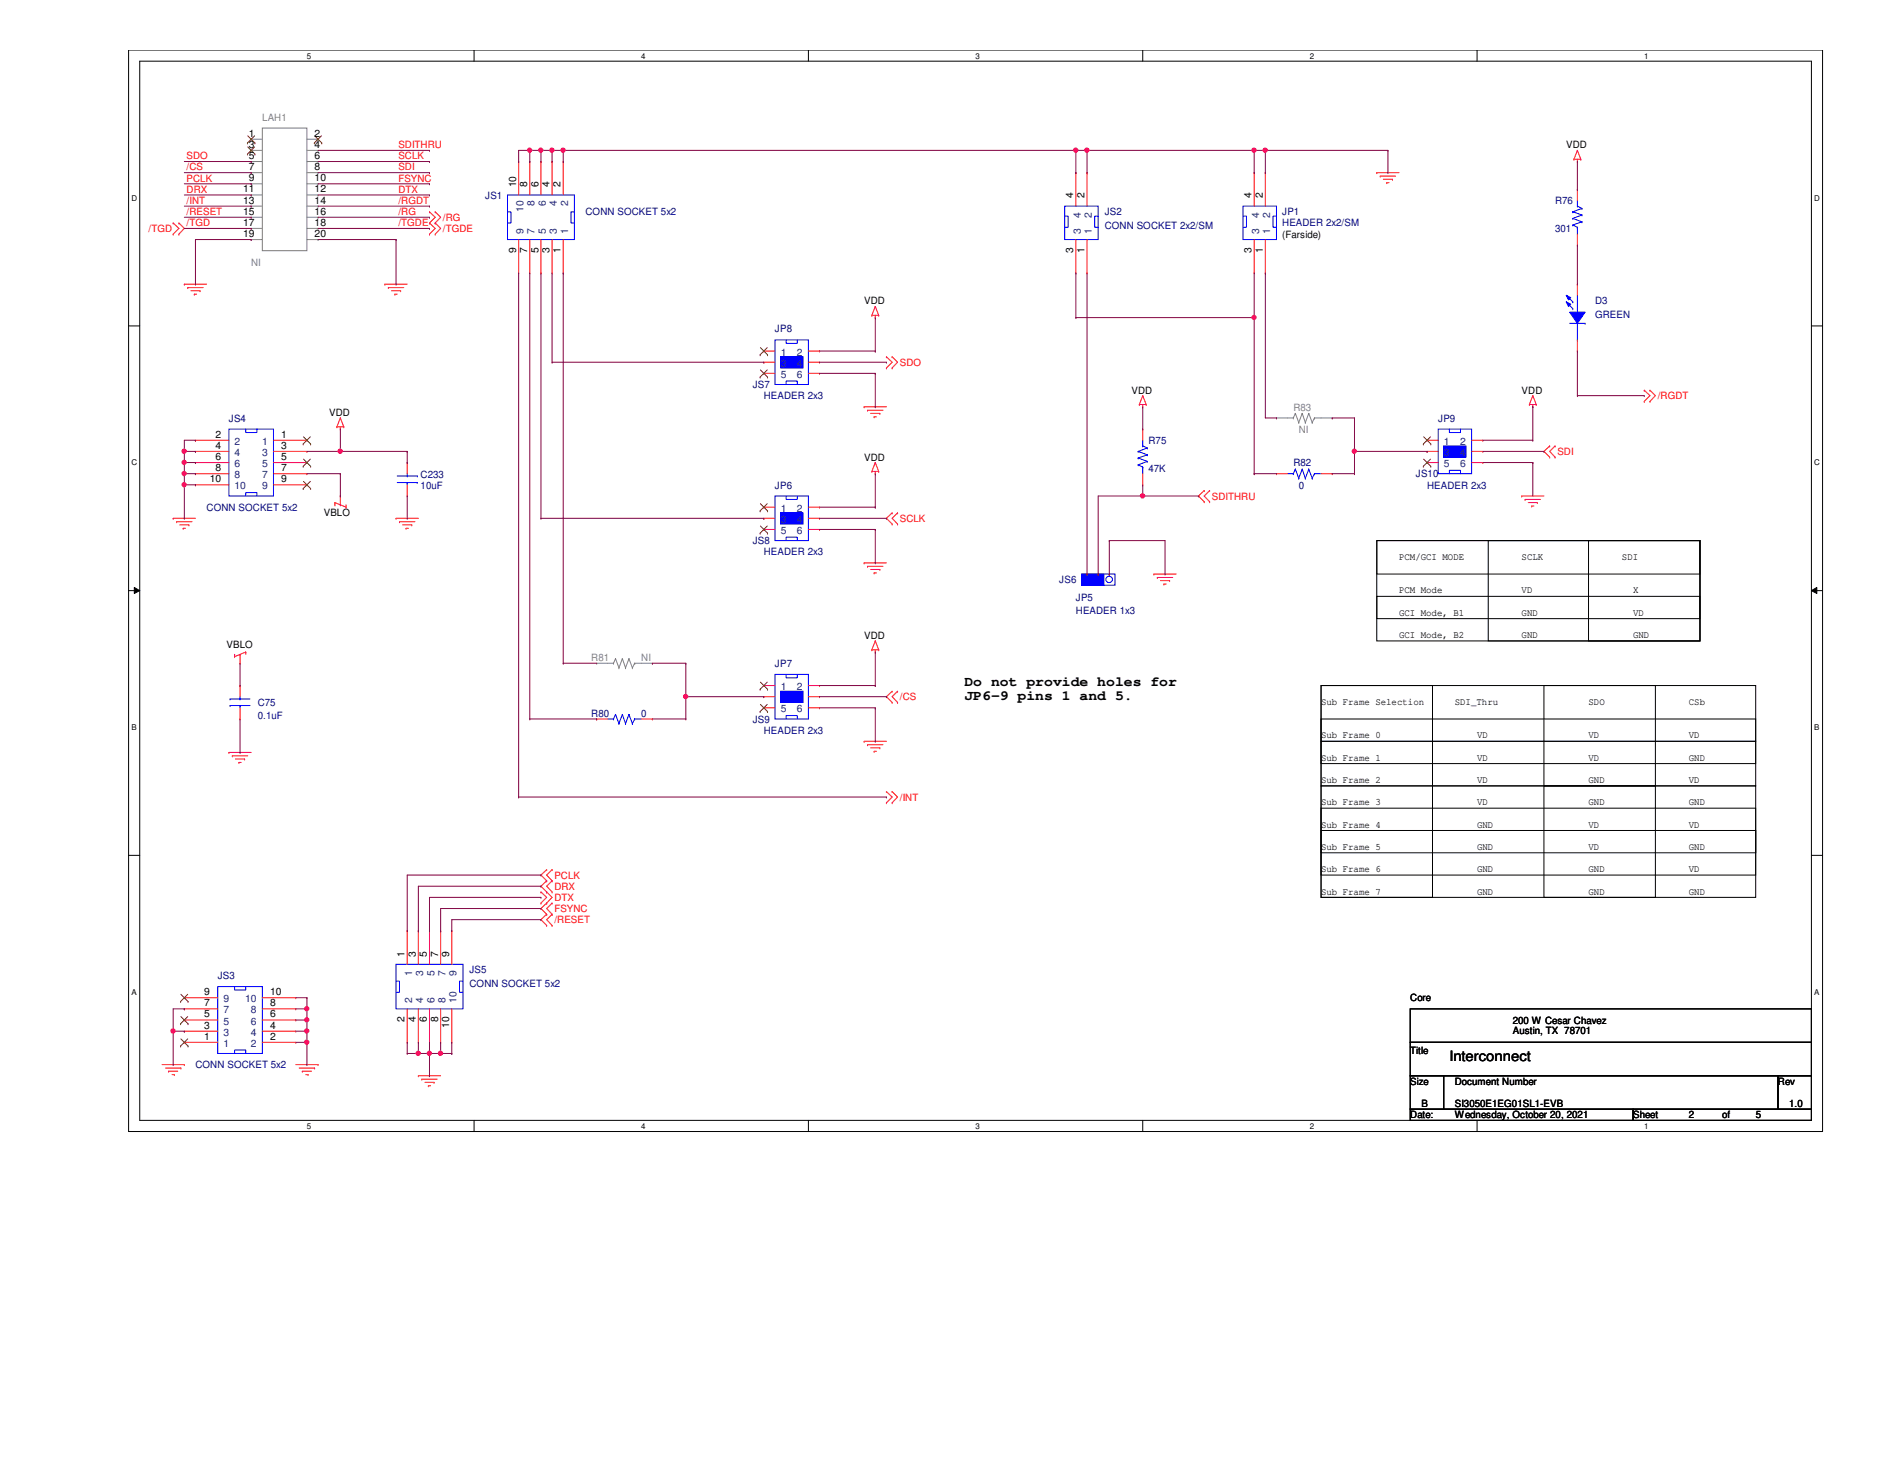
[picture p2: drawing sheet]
<svg xmlns="http://www.w3.org/2000/svg" width="279mm" height="216mm" viewBox="0 0 279 216" stroke-linecap="round" stroke-linejoin="round" font-family="sans-serif">
<path d="M19.1 7.4h250.9v160.2h-250.9zM20.7 9.1h247.7v156.8h-247.7z" fill="none" stroke="#000" stroke-width=".15"/>
<g fill="#fff">
<path d="M45.5 7.6h.6v1.3h-.6z"/>
<path d="M45.5 166.1h.6v1.3h-.6z"/>
</g>
<path d="M70.2 7.4v1.7M70.2 165.9v1.7" fill="none" stroke="#000" stroke-width=".15"/>
<g fill="#fff">
<path d="M95 7.6h.6v1.3h-.6z"/>
<path d="M95 166.1h.6v1.3h-.6z"/>
</g>
<path d="M119.8 7.4v1.7M119.8 165.9v1.7" fill="none" stroke="#000" stroke-width=".15"/>
<g fill="#fff">
<path d="M144.5 7.6h.6v1.3h-.6z"/>
<path d="M144.5 166.1h.6v1.3h-.6z"/>
</g>
<path d="M169.3 7.4v1.7M169.3 165.9v1.7" fill="none" stroke="#000" stroke-width=".15"/>
<g fill="#fff">
<path d="M194.1 7.6h.5v1.3h-.5z"/>
<path d="M194.1 166.1h.5v1.3h-.5z"/>
</g>
<path d="M218.8 7.4v1.7M218.8 165.9v1.7" fill="none" stroke="#000" stroke-width=".15"/>
<g fill="#fff">
<path d="M243.6 7.6h.6v1.3h-.6z"/>
<path d="M243.6 166.1h.6v1.3h-.6z"/>
<path d="M19.5 28.7h.8v1.3h-.8z"/>
<path d="M268.8 28.7h.8v1.3h-.8z"/>
<path d="M19.5 67.9h.8v1.3h-.8z"/>
<path d="M268.8 67.9h.8v1.3h-.8z"/>
</g>
<path d="M19.1 48.3h1.6M268.4 48.3h1.6" fill="none" stroke="#000" stroke-width=".15"/>
<g fill="#fff">
<path d="M19.5 107.1h.7v1.3h-.7z"/>
<path d="M268.8 107.1h.7v1.3h-.7z"/>
</g>
<path d="M19.1 87.5h1.6M19.9 87l.8 .5-.8 .4zM268.4 87.5l.8-.5v.9zM268.4 87.5h1.6" fill="none" stroke="#000" stroke-width=".15"/>
<path d="M19.9 87l.8 .5-.8 .4zM268.4 87.5l.8-.5v.9z" fill="#000"/>
<g fill="#fff">
<path d="M19.5 146.3h.7v1.3h-.7z"/>
<path d="M268.8 146.3h.7v1.3h-.7z"/>
</g>
<g fill="none" stroke="#000" stroke-width=".15">
<path d="M204 80.1h47.8v4.9h-47.8zM204 88.3h47.8v3.3h-47.8zM204 80.1h47.8v14.8h-47.8zM220.5 80.1h31.3v14.8h-31.3zM235.3 80.1h16.5v14.8h-16.5zM195.7 109.8h64.4v3.3h-64.4zM195.7 119.7h64.4v13.2h-64.4zM195.7 101.5h16.5v31.4h-16.5zM195.7 101.5h64.4v14.9h-64.4zM195.7 116.4h64.4v13.2h-64.4zM195.7 106.5h64.4v3.3h-64.4zM228.7 116.4h16.5v16.5h-16.5z"/>
<path d="M228.7 101.5h16.5v14.9h-16.5zM19.1 126.7h1.6M195.7 123h64.4v3.3h-64.4zM268.4 126.7h1.6M208.9 149.4h59.5v4.9h-59.5zM208.9 154.3h59.5v5h-59.5zM208.9 159.3h5v5h-5zM213.9 159.3h49.5v5h-49.5zM263.4 159.3h5v5h-5zM208.9 164.3h33v1.6h-33zM241.9 164.3h26.5v1.6h-26.5z"/>
</g>
<g fill="none" stroke="#f00" stroke-width=".15">
<path d="M25.7 33h.1M25.7 34.7h.1M25.7 33l.8 .8-.8 .9M26.5 34.7h.1M26.5 33h.1M26.5 33l.8 .8-.8 .9M63.6 34.7h.1M63.6 33h.1M63.6 31.4h.1M63.6 33l.9 .8-.9 .9M63.6 31.4l.9 .8-.9 .8M64.5 34.7h.1"/>
<path d="M64.5 33h.1M64.5 31.4h.1M64.5 33l.8 .8-.8 .9M64.5 31.4l.8 .8-.8 .8M204 25.6h.1M204 25.6h3.3M204.5 26.1h.1M204.5 26.1h2.3M204.9 26.5h1.4M205.4 27.1h.1M205.4 27.1h.4M206.3 26.5h.1"/>
<path d="M233.2 23.6h.1M233.2 23.6h1M233.7 23.9h.1M233.7 22.3h.1M233.7 23.6v.3M233.7 22.3l-.5 1.3M233.7 22.3l.5 1.3M234.2 23.6h.1M27.3 42.1h.1M27.3 42.1h3.3M27.8 42.6h.1M27.8 42.6h2.3"/>
<path d="M28.3 43.1h1.3M28.8 43.6h.1M28.8 43.6h.3M29.6 43.1h.1M57 42.1h.1M57 42.1h3.3M57.5 42.6h.1M57.5 42.6h2.3M58 43.1h1.4M58.5 43.6h.1M58.5 43.6h.3M59.4 43.1h.1"/>
<path d="M129.2 46.7h.1M129.2 46.7h1M129.7 47h.1M129.7 45.4h.1M129.7 46.7v.3M129.7 45.4l-.5 1.3M129.7 45.4l.5 1.3M130.2 46.7h.1M131.3 52.8h.1M131.3 54.5h.1M131.3 52.8l.9 .8-.9 .9M132.2 52.8h.1"/>
<path d="M132.2 54.5h.1M132.2 52.8l.8 .8-.8 .9M168.8 59.9h.1M168.8 59.9h1M169.3 58.6h.1M169.3 59.9v.3M169.3 58.6l-.5 1.3M169.3 58.6l.5 1.3M169.8 59.9h.1M226.6 59.9h.1M226.6 59.9h1M227.1 58.6h.1"/>
<path d="M227.1 59.9v.3M227.1 58.6l-.5 1.3M227.1 58.6l.5 1.3M227.6 59.9h.1M243.6 59.4h.1M243.6 57.8h.1M243.6 57.8l.8 .8-.8 .8M244.4 59.4h.1M244.4 57.8h.1M244.4 57.8l.8 .8-.8 .8M25.7 76.7h.1M25.7 76.7h3.3"/>
<path d="M26.2 77.3h.1M26.2 77.3h2.2M26.6 77.7h1.4M27.1 78.2h.1M27.1 78.2h.4M28 77.7h.1M49.6 74.4h.1M49.6 74.8h.1M49.6 74.4l.8 .4M49.6 74.4v.4M49.9 63.2h.1M49.9 63.2h1"/>
<path d="M50.4 63.5h.1M50.4 61.9h.1M50.4 74.8h.1M50.4 73.4h.1M50.4 63.2v.3M50.4 73.4v1.4M50.4 61.9l-.5 1.3M50.4 61.9l.5 1.3M50.4 74.8l.9 .3M50.9 63.2h.1M51.3 75.1h.1M51.3 74.8v.3"/>
<path d="M58.7 76.7h.1M58.7 76.7h3.3M59.2 77.3h.1M59.2 77.3h2.3M59.6 77.7h1.4M60.2 78.2h.1M60.2 78.2h.3M61 77.7h.1M128 60.2h.1M128 60.2h3.3M128.5 60.7h.1M128.5 60.7h2.3"/>
<path d="M129 61.2h1.3M129.2 69.8h.1M129.2 69.8h1M129.5 61.7h.1M129.5 61.7h.3M129.7 70.1h.1M129.7 68.5h.1M129.7 69.8v.3M129.7 68.5l-.5 1.3M129.7 68.5l.5 1.3M130.2 69.8h.1M130.3 61.2h.1"/>
<path d="M132.2 77.6h.1M132.2 75.9h.1M132.2 75.9l-.9 .8 .9 .9M133 75.9h.1M133 77.6h.1M133 75.9l-.8 .8 .8 .9M169.3 60.2h.1M178.4 74.3h.1M178.4 72.6h.1M178.4 72.6l-.9 .8 .9 .9M179.2 72.6h.1M179.2 74.3h.1"/>
<path d="M179.2 72.6l-.8 .8 .8 .9M225.4 73.4h.1M225.4 73.4h3.3M225.9 74h.1M225.9 74h2.3M226.4 74.4h1.4M226.9 74.9h.1M226.9 74.9h.3M227.1 60.2h.1M227.8 74.4h.1M229.6 67.7h.1M229.6 66h.1"/>
<path d="M229.6 66l-.9 .8 .9 .9M230.4 66h.1M230.4 67.7h.1M230.4 66l-.8 .8 .8 .9M34.8 97.2h.1M34.8 96.9h.1M34.8 96.9v.3M35.6 96.9h.1M35.6 98.2h.1M35.6 96.9l-.8 .3M35.6 96.9v1.3M36.4 96.6h.1"/>
<path d="M36.4 96.6v.3M36.4 96.6l-.8 .3M128 83.4h.1M128 83.4h3.3M128.5 83.9h.1M128.5 83.9h2.3M129 84.3h1.3M129.2 96.2h.1M129.2 96.2h1M129.5 84.8h.1M129.5 84.8h.3M129.7 96.6h.1"/>
<path d="M129.7 94.9h.1M129.7 96.2v.4M129.7 94.9l-.5 1.3M129.7 94.9l.5 1.3M130.2 96.2h.1M130.3 84.3h.1M170.9 85h.1M170.9 85h3.3M171.5 85.5h.1M171.5 85.5h2.2M171.9 86h1.4M172.4 86.5h.1"/>
<path d="M172.4 86.5h.4M173.3 86h.1M33.9 111.4h.1M33.9 111.4h3.3M34.4 111.9h.1M34.4 111.9h2.3M34.9 112.4h1.3M35.4 112.9h.1M35.4 112.9h.3M36.2 112.4h.1M128 109.8h.1M128 109.8h3.3"/>
<path d="M128.5 110.3h.1M128.5 110.3h2.3M129 110.7h1.3M129.5 111.3h.1M129.5 111.3h.3M130.3 110.7h.1M131.3 117.2h.1M131.3 118.9h.1M131.3 117.2l.9 .8-.9 .9M132.2 102.4h.1M132.2 104h.1M132.2 117.2h.1"/>
<path d="M132.2 118.9h.1M132.2 102.4l-.9 .8 .9 .8M132.2 117.2l.8 .8-.8 .9M133 104h.1M133 102.4h.1M133 102.4l-.8 .8 .8 .8M80.1 132.1h.1M80.1 133.7h.1M80.1 132.1l.9 .8-.9 .8M81 130.4h.1M81 132.1h.1M81 128.8h.1"/>
<path d="M81 133.7h.1M81 135.4h.1M81 137h.1M81 130.4l-.9 .8 1.7 1.7-.8 .8M81 128.8l-.9 .8 .9 .8M81 133.7l-.9 .8 .9 .9M81 135.4l-.9 .8 .9 .8M81.8 132.1h.1M81.8 130.4h.1M81.8 128.8h.1M81.8 135.4h.1M81.8 133.7h.1"/>
<path d="M81.8 137h.1M81.8 130.4l-.8 .8 .8 .9M81.8 128.8l-.8 .8 .8 .8M81.8 133.7l-.8 .8 .8 .9M81.8 135.4l-.8 .8 .8 .8M24 157.6h3.3M24.5 158.2h2.3M25 158.6h.1M25 158.6h1.3M25.5 159.1h.3M25.8 159.1h.1M26.8 158.2h.1"/>
<path d="M27.3 157.6h.1M43.8 157.6h3.3M44.3 158.2h2.3M44.8 158.6h.1M44.8 158.6h1.3M45.3 159.1h.3M45.6 159.1h.1M46.6 158.2h.1M47.1 157.6h.1M62 159.3h.1M62 159.3h3.3M62.5 159.8h.1"/>
<path d="M62.5 159.8h2.3M62.9 160.3h1.4M63.5 160.8h.1M63.5 160.8h.3M64.3 160.3h.1"/>
</g>
<path d="M232.5 47.9h2.3M233.7 47h.1M233.7 50.3h.1M233.7 43.7v3.3M233.7 47.9v2.4M234.8 47.9h.1" fill="none" stroke="#00f" stroke-width=".15"/>
<path d="M232.5 46.2h2.3l-1.1 1.7z" fill-rule="evenodd" fill="#00f"/>
<path d="M232 44.7l1 1M232 43.7l1 1M232.5 46.2h2.3l-1.1 1.7zM233 45.7h.1M233 44.7h.1" fill="none" stroke="#00f" stroke-width=".15"/>
<path d="M232 44.7l.7 .3-.3 .4z" fill-rule="evenodd" fill="#00f"/>
<path d="M232 44.7l.7 .3-.3 .4z" fill="none" stroke="#00f" stroke-width=".15"/>
<path d="M232 43.7l.7 .4-.3 .3z" fill-rule="evenodd" fill="#00f"/>
<g fill="none" stroke="#00f" stroke-width=".15">
<path d="M157.7 30.5h5v5h-5zM157.7 32h.5v1.7h-.5M162.7 32h-.5v1.7h.5M232 43.7l.7 .4-.3 .3zM34.1 103.5h.1M34.1 104.5h.1M34.1 103.5h2.9M34.1 104.5h2.9M35.6 104.5h.1M35.6 103.5h.1M35.6 103.2v.3M35.6 104.5v.3"/>
<path d="M90 106.5h.9M90.9 106.5h.1M91.2 105.8h.1M91.2 105.8l-.3 .7M91.2 105.8l.5 1.3M91.7 107.1h.1M92.2 105.8h.1M92.2 105.8l-.5 1.3M92.2 105.8l.5 1.3M92.7 107.1h.1M93.2 105.8h.1M93.2 105.8l-.5 1.3"/>
<path d="M93.2 105.8l.5 1.3M93.7 107.1h.1M94 106.5h.1M94 106.5l-.3 .6M94 106.5h1"/>
</g>
<g fill="none" stroke="#f00" stroke-width=".15">
<path d="M159.4 25.6h.1M159.4 25.6v4.9M159.4 35.5v4.9M161 25.6h.1M161 25.6v4.9M161 35.5v4.9M159.4 40.4h.1M161 40.4h.1M233.7 42.1h.1M233.7 52h.1M233.7 42.1v1.6M233.7 50.3v1.7"/>
<path d="M35.6 106.5h.1M35.6 101.5h.1M35.6 101.5v1.7M35.6 104.8v1.7M88.4 106.5h.1M88.4 106.5h1.6M95 106.5h1.6M96.6 106.5h.1"/>
</g>
<path d="M160.2 85h3.3v1.7h-3.3z" fill-rule="evenodd" fill="#00f"/>
<path d="M160.2 85h3.3v1.7h-3.3z" fill="none" stroke="#00f" stroke-width=".15"/>
<path d="M115.7 52.8h3.3v1.7h-3.3z" fill-rule="evenodd" fill="#00f"/>
<g fill="none" stroke="#00f" stroke-width=".15">
<path d="M75.2 28.9h9.9v6.6h-9.9zM75.2 31.4h.5v1.6h-.5M85.1 31.4h-.5v1.6h.5M184.2 30.5h4.9v5h-4.9zM184.2 32h.5v1.7h-.5M189.1 32h-.5v1.7h.5M233 31.4h.1M233 32.3h.1M233 33.3h.1M233 31.4l1.4 .4M233 32.3l1.4 .6M233 33.3l.7 .4"/>
<path d="M233.7 33.7h.1M233.7 30.5h.1M233.7 30.5l.7 .4M233.7 29.7v.8M233.7 33.7v1M234.4 30.9h.1M234.4 31.8h.1M234.4 32.9h.1M234.4 30.9l-1.4 .5M234.4 31.8l-1.4 .5M234.4 32.9l-1.4 .4M115.7 52.8h3.3v1.7h-3.3z"/>
<path d="M190.8 70.1h.8M191.6 70.1h.1M191.9 69.5h.1M191.9 69.5l-.3 .6M191.9 69.5l.5 1.3M192.4 70.8h.1M192.9 69.5h.1M192.9 69.5l-.5 1.3M192.9 69.5l.5 1.3M193.4 70.8h.1M193.9 69.5h.1M193.9 69.5l-.5 1.3"/>
<path d="M193.9 69.5l.5 1.3M194.4 70.8h.1M194.7 70.1h.1M194.7 70.1l-.3 .7M194.7 70.1h1M114.8 99.9h5v6.6h-5zM116.5 99.9v.5h1.6v-.5M116.5 106.5v-.5h1.6v.5"/>
</g>
<g fill="none" stroke="#f00" stroke-width=".15">
<path d="M76.8 23.9h.1M76.8 23.9v5M76.8 35.5v4.9M78.5 23.9h.1M78.5 23.9v5M78.5 35.5v4.9M80.1 23.9h.1M80.1 23.9v5M80.1 35.5v4.9M81.8 23.9h.1M81.8 23.9v5M81.8 35.5v4.9"/>
<path d="M83.4 23.9h.1M83.4 23.9v5M83.4 35.5v4.9M185.8 25.6h.1M185.8 25.6v4.9M185.8 35.5v4.9M187.5 25.6h.1M187.5 25.6v4.9M187.5 35.5v4.9M233.7 36.3h.1M233.7 28.1h.1M233.7 28.1v1.6"/>
<path d="M233.7 34.7v1.6M76.8 40.4h.1M78.5 40.4h.1M80.1 40.4h.1M81.8 40.4h.1M83.4 40.4h.1M185.8 40.4h.1M187.5 40.4h.1M189.1 70.1h.1M189.1 70.1h1.7M195.7 70.1h1.7M197.4 70.1h.1"/>
<path d="M113.2 101.5h.1M113.2 103.2h.1M113.2 104.8h.1M113.2 101.5h1.6M113.2 103.2h1.6M113.2 104.8h1.6M119.8 101.5h1.6M119.8 103.2h1.6M119.8 104.8h1.6M121.4 101.5h.1M121.4 103.2h.1M121.4 104.8h.1"/>
</g>
<path d="M112.6 102.1h.1M112.6 105.4h.1M112.6 101l1.1 1.1M112.6 104.3l1.1 1.1M113.7 101l-1.1 1.1M113.7 104.3l-1.1 1.1M113.7 102.1h.1M113.7 105.4h.1" fill="none" stroke="#804000" stroke-width=".15"/>
<path d="M115.7 75.9h3.3v1.7h-3.3z" fill-rule="evenodd" fill="#00f"/>
<path d="M114.8 50.3h5v6.6h-5zM116.5 56.9v-.5h1.6v.5M116.5 50.3v.5h1.6v-.5M33.9 63.5h6.6v9.9h-6.6zM36.4 63.5v.5h1.7v-.5M36.4 73.4v-.5h1.7v.5M115.7 75.9h3.3v1.7h-3.3z" fill="none" stroke="#00f" stroke-width=".15"/>
<g fill="none" stroke="#f00" stroke-width=".15">
<path d="M113.2 52h.1M113.2 53.6h.1M113.2 55.3h.1M113.2 52h1.6M113.2 53.6h1.6M113.2 55.3h1.6M119.8 52h1.6M119.8 53.6h1.6M119.8 55.3h1.6M121.4 52h.1M121.4 53.6h.1M121.4 55.3h.1"/>
<path d="M29 65.2h.1M29 66.8h.1M29 68.5h.1M29 70.1h.1M29 71.8h.1M29 65.2h4.9M29 66.8h4.9M29 68.5h4.9M29 70.1h4.9M29 71.8h4.9M40.5 65.2h5M40.5 66.8h5"/>
<path d="M40.5 68.5h5M40.5 70.1h5M40.5 71.8h5M45.5 65.2h.1M45.5 66.8h.1M45.5 68.5h.1M45.5 70.1h.1M45.5 71.8h.1"/>
</g>
<g fill="none" stroke="#804000" stroke-width=".15">
<path d="M112.6 52.5h.1M112.6 55.8h.1M112.6 51.5l1.1 1M112.6 54.8l1.1 1M113.7 51.5l-1.1 1M113.7 54.8l-1.1 1M113.7 52.5h.1M113.7 55.8h.1M44.9 65.7h.1M44.9 69h.1M44.9 72.3h.1M45 64.7l1 1"/>
<path d="M45 68l1 1M45 71.3l1 1M46 64.7l-1.1 1M46 68l-1.1 1M46 71.3l-1.1 1M46 65.7h.1M46 69h.1M46 72.3h.1"/>
</g>
<path d="M115.7 102.4h3.3v1.6h-3.3z" fill-rule="evenodd" fill="#00f"/>
<g fill="none" stroke="#00f" stroke-width=".15">
<path d="M168.6 66.8h.1M168.6 67.8h.1M168.6 68.8h.1M168.6 66.8l1.4 .6M168.6 67.8l1.4 .5M168.6 68.8l.7 .4M169.3 69.2h.1M169.3 66h.1M169.3 66l.7 .3M169.3 65.2v.8M169.3 69.2v.9M170 66.3h.1"/>
<path d="M170 67.4h.1M170 68.3h.1M170 66.3l-1.4 .5M170 67.4l-1.4 .4M170 68.3l-1.4 .5M115.7 102.4h3.3v1.6h-3.3zM58.7 142.8h9.9v6.6h-9.9zM58.7 145.3h.5v1.6h-.5M68.6 145.3h-.5v1.6h.5"/>
</g>
<g fill="none" stroke="#808080" stroke-width=".15">
<path d="M189.1 61.9h.1M189.1 61.9h2.5M191.6 61.9h.1M191.9 61.2h.1M191.9 61.2l-.3 .7M191.9 61.2l.5 1.4M192.4 62.6h.1M192.9 61.2h.1M192.9 61.2l-.5 1.4M192.9 61.2l.5 1.4M193.4 62.6h.1M193.9 61.2h.1"/>
<path d="M193.9 61.2l-.5 1.4M193.9 61.2l.5 1.4M194.4 62.6h.1M194.7 61.9h.1M194.7 61.9l-.3 .7M194.7 61.9h2.7M197.4 61.9h.1"/>
</g>
<g fill="none" stroke="#f00" stroke-width=".15">
<path d="M169.3 71.8h.1M169.3 63.5h.1M169.3 63.5v1.7M169.3 70.1v1.7M60.3 137.8h.1M60.3 137.8v5M62 137.8h.1M62 137.8v5M63.6 137.8h.1M63.6 137.8v5M65.3 137.8h.1M65.3 137.8v5"/>
<path d="M66.9 137.8h.1M66.9 137.8v5M60.3 154.3h.1M60.3 149.4v4.9M62 154.3h.1M62 149.4v4.9M63.6 154.3h.1M63.6 149.4v4.9M65.3 154.3h.1M65.3 149.4v4.9M66.9 154.3h.1M66.9 149.4v4.9"/>
</g>
<path d="M213.9 66h3.3v1.7h-3.3z" fill-rule="evenodd" fill="#00f"/>
<g fill="none" stroke="#00f" stroke-width=".15">
<path d="M58.8 71.5h3M58.8 70.5h3M60.3 70.5h.1M60.3 71.5h.1M60.3 70.1v.4M60.3 71.5v.3M61.8 71.5h.1M61.8 70.5h.1M114.8 73.4h5v6.7h-5zM116.5 73.4v.6h1.6v-.6M213.1 63.5h4.9v6.6h-4.9zM213.9 66h3.3v1.7h-3.3z"/>
<path d="M214.7 70.1v-.5h1.7v.5M214.7 63.5v.5h1.7v-.5M116.5 80.1v-.6h1.6v.6M160.2 85h5v1.7h-5zM160.5 85.3h1v1h-1zM161 85h.1M161 85v.3M162.7 85h.1M162.7 85v.3M164.3 85h.1M164.3 85v.3M32.3 146.1h6.6v9.9h-6.6z"/>
<path d="M34.8 156v-.5h1.6v.5M34.8 146.1v.5h1.6v-.5"/>
<circle cx="162.7" cy="85.8" r=".48"/>
<circle cx="164.3" cy="85.8" r=".48"/>
</g>
<g fill="none" stroke="#f00" stroke-width=".15">
<path d="M60.3 68.5h.1M60.3 73.4h.1M60.3 68.5v1.6M60.3 71.8v1.6M113.2 75.1h.1M113.2 76.7h.1M113.2 78.4h.1M113.2 75.1h1.6M113.2 76.7h1.6M113.2 78.4h1.6M119.8 75.1h1.6M119.8 76.7h1.6"/>
<path d="M119.8 78.4h1.6M121.4 75.1h.1M121.4 76.7h.1M121.4 78.4h.1M211.4 65.2h.1M211.4 66.8h.1M211.4 68.5h.1M211.4 65.2h1.7M211.4 66.8h1.7M211.4 68.5h1.7M218 65.2h1.7M218 66.8h1.7"/>
<path d="M218 68.5h1.7M219.7 65.2h.1M219.7 66.8h.1M219.7 68.5h.1M161 85h.1M162.7 85h.1M164.3 85h.1M27.3 154.3h.1M27.3 152.7h.1M27.3 151h.1M27.3 149.4h.1M27.3 147.7h.1"/>
<path d="M27.3 154.3h5M27.3 152.7h5M27.3 151h5M27.3 149.4h5M27.3 147.7h5M38.9 154.3h4.9M38.9 152.7h4.9M38.9 151h4.9M38.9 149.4h4.9M38.9 147.7h4.9M43.8 154.3h.1M43.8 152.7h.1"/>
<path d="M43.8 151h.1M43.8 149.4h.1M43.8 147.7h.1"/>
</g>
<g fill="none" stroke="#804000" stroke-width=".15">
<path d="M36.7 21.2h.1M36.7 22.8h.1M36.7 20.1l1.1 1.1M36.7 21.8l1.1 1M37.7 20.1l-1 1.1M37.7 21.8l-1 1M37.8 21.2h.1M37.8 22.8h.1M46.6 21.2h.1M46.6 20.1l1.1 1.1M47.6 20.1l-1 1.1M47.7 21.2h.1"/>
<path d="M112.6 75.6h.1M112.6 79h.1M112.6 74.6l1.1 1M112.6 77.9l1.1 1.1M113.7 74.6l-1.1 1M113.7 77.9l-1.1 1.1M113.7 75.6h.1M113.7 79h.1M210.9 65.7h.1M210.9 69h.1M210.9 64.7l1.1 1M210.9 68l1.1 1"/>
<path d="M211.9 64.7l-1 1M211.9 68l-1 1M212 65.7h.1M212 69h.1M26.8 154.9h.1M26.8 151.6h.1M26.8 148.3h.1M26.8 153.8l1.1 1.1M26.8 150.5l1.1 1.1M26.8 147.2l1.1 1.1M27.8 153.8l-1 1.1M27.8 150.5l-1 1.1"/>
<path d="M27.8 147.2l-1 1.1M27.9 154.9h.1M27.9 151.6h.1M27.9 148.3h.1"/>
</g>
<g fill="none" stroke="#808080" stroke-width=".15">
<path d="M38.9 19h6.6v18.1h-6.6zM37.2 20.6h.1M37.2 22.3h.1M37.2 23.9h.1M37.2 25.6h.1M37.2 27.2h.1M37.2 28.9h.1M37.2 30.5h.1M37.2 32.2h.1M37.2 33.8h.1M37.2 35.5h.1M37.2 20.6h1.7"/>
<path d="M37.2 22.3h1.7M37.2 23.9h1.7M37.2 25.6h1.7M37.2 27.2h1.7M37.2 28.9h1.7M37.2 30.5h1.7M37.2 32.2h1.7M37.2 33.8h1.7M37.2 35.5h1.7M45.5 20.6h1.6M45.5 22.3h1.6M45.5 23.9h1.6"/>
<path d="M45.5 25.6h1.6M45.5 27.2h1.6M45.5 28.9h1.6M45.5 30.5h1.6M45.5 32.2h1.6M45.5 33.8h1.6M45.5 35.5h1.6M47.1 20.6h.1M47.1 22.3h.1M47.1 23.9h.1M47.1 25.6h.1M47.1 27.2h.1"/>
<path d="M47.1 28.9h.1M47.1 30.5h.1M47.1 32.2h.1M47.1 33.8h.1M47.1 35.5h.1M88.4 98.2h.1M88.4 98.2h2.5M90.9 98.2h.1M91.2 97.5h.1M91.2 97.5l-.3 .7M91.2 97.5l.5 1.4M91.7 98.9h.1"/>
<path d="M92.2 97.5h.1M92.2 97.5l-.5 1.4M92.2 97.5l.5 1.4M92.7 98.9h.1M93.2 97.5h.1M93.2 97.5l-.5 1.4M93.2 97.5l.5 1.4M93.7 98.9h.1M94 98.2h.1M94 98.2l-.3 .7M94 98.2h2.6M96.6 98.2h.1"/>
</g>
<path d="M65.3 137.8h.1M65.3 134.5v3.3M66.9 137.8h.1M66.9 136.2v1.6M45.5 157.6h.1M45.5 154.3h.1M45.5 149.4h.1M45.5 147.7v1.7M45.5 152.7v4.9" fill="none" stroke="#800040" stroke-width=".15"/>
<circle cx="45.4" cy="149.4" r=".32" fill="#f0f"/>
<circle cx="45.4" cy="149.4" r=".32" fill="none" stroke="#f0f" stroke-width=".15"/>
<path d="M43.8 151h1.7M45.5 151h.1M45.5 149.4v1.6" fill="none" stroke="#800040" stroke-width=".15"/>
<circle cx="45.4" cy="151" r=".32" fill="#f0f"/>
<circle cx="45.4" cy="151" r=".32" fill="none" stroke="#f0f" stroke-width=".15"/>
<path d="M45.5 66.8h4.9M50.4 66.8h.1M63.6 132.9h16.5M65.3 134.5h14.8M66.9 136.2h13.2M80.1 136.2h.1M80.1 132.9h.1M80.1 134.5h.1M43.8 149.4h1.7M43.8 152.7h1.7M45.5 149.4h.1M45.5 152.7h.1" fill="none" stroke="#800040" stroke-width=".15"/>
<circle cx="45.4" cy="152.7" r=".32" fill="#f0f"/>
<circle cx="45.4" cy="152.7" r=".32" fill="none" stroke="#f0f" stroke-width=".15"/>
<path d="M50.4 66.8h.1M50.4 63.5v3.3M43.8 147.7h1.7M43.8 154.3h1.7M45.5 152.7h.1M45.5 147.7h.1M45.5 154.3h.1M45.5 151v1.7" fill="none" stroke="#800040" stroke-width=".15"/>
<circle cx="45.4" cy="154.3" r=".32" fill="#f0f"/>
<circle cx="45.4" cy="154.3" r=".32" fill="none" stroke="#f0f" stroke-width=".15"/>
<path d="M83.4 22.3h76M159.4 22.3h.1M27.3 70.1h1.7M27.3 71.8h1.7M29 70.1h.1M29 71.8h.1M60.3 129.6h19.8M62 137.8h.1M62 131.2v6.6M63.6 137.8h.1M63.6 132.9v4.9M80.1 129.6h.1" fill="none" stroke="#800040" stroke-width=".15"/>
<circle cx="83.4" cy="22.2" r=".32" fill="#f0f"/>
<circle cx="83.4" cy="22.2" r=".32" fill="none" stroke="#f0f" stroke-width=".15"/>
<circle cx="159.4" cy="22.2" r=".32" fill="#f0f"/>
<circle cx="159.4" cy="22.2" r=".32" fill="none" stroke="#f0f" stroke-width=".15"/>
<g fill="none" stroke="#800040" stroke-width=".15">
<path d="M27.3 25.6h9.9M37.2 25.6h.1M121.4 52h8.3M121.4 53.6h9.9M129.7 52h.1M129.7 47v5M129.7 55.3v4.9M131.3 53.6h.1M161 40.4v44.6M45.5 70.1h4.9M50.4 73.4h.1M50.4 70.1h.1"/>
<path d="M50.4 70.1v3.3M121.4 76.7h9.9M121.4 75.1h8.3M129.7 75.1h.1M129.7 60.2h.1M129.7 70.1v5M129.7 78.4v5M131.3 76.7h.1M169.3 73.4h.1M169.3 63.5h.1M169.3 60.2v3.3M169.3 71.8v1.6"/>
<path d="M177.5 73.4h.1M177.5 73.4h-14.8v11.6M219.7 66.8h9M219.7 65.2h7.4M227.1 65.2h.1M227.1 60.2h.1M227.1 60.2v5M228.7 66.8h.1M35.6 98.2v3.3M129.7 83.4h.1M129.7 96.6v4.9M161 85h.1"/>
<path d="M162.7 85h.1M164.3 80.1h.1M164.3 80.1h8.3M35.6 111.4h.1M35.6 101.5h.1M35.6 106.5v4.9M121.4 101.5h8.3M121.4 103.2h9.9M129.7 109.8h.1M129.7 101.5h.1M129.7 104.8v5M131.3 103.2h.1"/>
<path d="M25.7 157.6h.1M25.7 152.7v4.9"/>
</g>
<circle cx="169.3" cy="73.4" r=".32" fill="#f0f"/>
<circle cx="169.3" cy="73.4" r=".32" fill="none" stroke="#f0f" stroke-width=".15"/>
<g fill="none" stroke="#800040" stroke-width=".15">
<path d="M78.5 22.3h1.6M80.1 22.3h.1M76.8 40.4v77.6M80.1 40.4v36.3M81.8 53.6h.1M81.8 40.4v13.2M81.8 53.6h31.4M113.2 53.6h.1M80.1 76.7h.1M80.1 76.7h33.1M113.2 76.7h.1M76.8 118h.1"/>
<path d="M63.6 159.3h.1M63.6 156v3.3"/>
</g>
<circle cx="80.1" cy="22.2" r=".32" fill="#f0f"/>
<circle cx="80.1" cy="22.2" r=".32" fill="none" stroke="#f0f" stroke-width=".15"/>
<path d="M76.8 23.9h.1M76.8 22.3v1.6M161 22.3h24.8M185.8 22.3h.1M27.3 68.5h1.7M29 68.5h.1" fill="none" stroke="#800040" stroke-width=".15"/>
<circle cx="161" cy="22.2" r=".32" fill="#f0f"/>
<circle cx="161" cy="22.2" r=".32" fill="none" stroke="#f0f" stroke-width=".15"/>
<circle cx="185.8" cy="22.2" r=".32" fill="#f0f"/>
<circle cx="185.8" cy="22.2" r=".32" fill="none" stroke="#f0f" stroke-width=".15"/>
<g fill="none" stroke="#800040" stroke-width=".15">
<path d="M27.3 23.9h9.9M27.3 28.9h9.9M27.3 27.2h9.9M27.3 30.5h9.9M27.3 32.2h9.9M27.3 33.8h9.9M37.2 23.9h.1M37.2 28.9h.1M37.2 27.2h.1M37.2 30.5h.1M37.2 32.2h.1M37.2 33.8h.1"/>
<path d="M47.1 22.3h16.5M47.1 23.9h16.5M47.1 25.6h16.5M47.1 28.9h16.5M47.1 27.2h16.5M47.1 30.5h16.5M47.1 32.2h16.5M47.1 33.8h16.5M63.6 22.3h.1M63.6 23.9h.1M63.6 25.6h.1M63.6 27.2h.1"/>
<path d="M63.6 28.9h.1M63.6 30.5h.1M63.6 32.2h.1M63.6 33.8h.1M80.1 22.3h1.7M81.8 22.3h.1M159.4 25.6h.1M159.4 22.3v3.3M185.8 25.6h.1M187.5 25.6h.1M187.5 22.3h.1M187.5 22.3v3.3"/>
<path d="M187.5 22.3h-1.7v3.3M233.7 28.1h.1M233.7 23.9v4.2M233.7 58.6h.1M233.7 52v6.6M233.7 58.6h9.9M243.6 58.6h.1M27.3 66.8h.1M27.3 65.2v1.6M219.7 68.5h7.4M227.1 68.5h.1M60.3 137.8h.1"/>
<path d="M60.3 129.6v8.2M62 131.2h18.1M80.1 131.2h.1M25.7 149.4h1.6M27.3 149.4h.1M60.3 156h3.3M62 156h.1M63.6 156h.1M66.9 156h.1M66.9 154.3v1.7"/>
</g>
<circle cx="187.4" cy="22.2" r=".32" fill="#f0f"/>
<circle cx="187.4" cy="22.2" r=".32" fill="none" stroke="#f0f" stroke-width=".15"/>
<path d="M81.8 23.9h.1M81.8 22.3v1.6M121.4 55.3h8.3M129.7 55.3h.1M62 156h.1M62 154.3v1.7" fill="none" stroke="#800040" stroke-width=".15"/>
<circle cx="62" cy="156" r=".32" fill="#f0f"/>
<circle cx="62" cy="156" r=".32" fill="none" stroke="#f0f" stroke-width=".15"/>
<path d="M47.1 35.5h11.6M58.7 35.5h.1M161 25.6h.1M161 22.3v3.3M27.3 66.8h1.7M29 66.8h.1M121.4 104.8h8.3M129.7 104.8h.1M63.6 156h1.7M65.3 156h.1M65.3 154.3v1.7" fill="none" stroke="#800040" stroke-width=".15"/>
<circle cx="27.3" cy="66.8" r=".32" fill="#f0f"/>
<circle cx="27.3" cy="66.8" r=".32" fill="none" stroke="#f0f" stroke-width=".15"/>
<path d="M76.8 22.3h1.7M78.5 22.3h.1M80.1 23.9h.1M80.1 22.3v1.6M25.7 152.7h1.6M27.3 152.7h.1" fill="none" stroke="#800040" stroke-width=".15"/>
<circle cx="78.5" cy="22.2" r=".32" fill="#f0f"/>
<circle cx="78.5" cy="22.2" r=".32" fill="none" stroke="#f0f" stroke-width=".15"/>
<path d="M27.3 70.1h.1M27.3 65.2h1.7M27.3 68.5v1.6M29 65.2h.1M172.6 85h.1M172.6 80.1v4.9" fill="none" stroke="#800040" stroke-width=".15"/>
<circle cx="27.3" cy="68.5" r=".32" fill="#f0f"/>
<circle cx="27.3" cy="68.5" r=".32" fill="none" stroke="#f0f" stroke-width=".15"/>
<circle cx="27.3" cy="70.1" r=".32" fill="#f0f"/>
<circle cx="27.3" cy="70.1" r=".32" fill="none" stroke="#f0f" stroke-width=".15"/>
<path d="M81.8 22.3h1.6M83.4 23.9h.1M83.4 22.3h.1M83.4 22.3v1.6M27.3 76.7h.1M27.3 71.8v4.9M121.4 78.4h8.3M129.7 78.4h.1" fill="none" stroke="#800040" stroke-width=".15"/>
<circle cx="81.8" cy="22.2" r=".32" fill="#f0f"/>
<circle cx="81.8" cy="22.2" r=".32" fill="none" stroke="#f0f" stroke-width=".15"/>
<path d="M187.5 22.3h18.1M205.6 22.3h.1M27.3 71.8h.1M27.3 70.1v1.7" fill="none" stroke="#800040" stroke-width=".15"/>
<circle cx="27.3" cy="71.8" r=".32" fill="#f0f"/>
<circle cx="27.3" cy="71.8" r=".32" fill="none" stroke="#f0f" stroke-width=".15"/>
<path d="M65.3 156h1.6M66.9 156h.1" fill="none" stroke="#800040" stroke-width=".15"/>
<circle cx="65.3" cy="156" r=".32" fill="#f0f"/>
<circle cx="65.3" cy="156" r=".32" fill="none" stroke="#f0f" stroke-width=".15"/>
<path d="M205.6 25.6h.1M205.6 22.3v3.3M25.7 152.7h.1M25.7 149.4v3.3M60.3 156h.1M60.3 154.3v1.7" fill="none" stroke="#800040" stroke-width=".15"/>
<circle cx="25.6" cy="152.7" r=".32" fill="#f0f"/>
<circle cx="25.6" cy="152.7" r=".32" fill="none" stroke="#f0f" stroke-width=".15"/>
<path d="M78.5 23.9h.1M78.5 22.3v1.6M159.4 22.3h1.6M161 22.3h.1M227.1 68.5h.1M227.1 68.5v4.9M63.6 156h.1M63.6 154.3v1.7" fill="none" stroke="#800040" stroke-width=".15"/>
<circle cx="63.6" cy="156" r=".32" fill="#f0f"/>
<circle cx="63.6" cy="156" r=".32" fill="none" stroke="#f0f" stroke-width=".15"/>
<g fill="none" stroke="#800040" stroke-width=".15">
<path d="M37.2 35.5h.1M37.2 35.5h-8.2v6.6M58.7 35.5v6.6M29 42.1h.1M58.7 42.1h.1M78.5 40.4v66.1M27.3 68.5h.1M27.3 66.8v1.7M164.3 85h.1M164.3 80.1v4.9M76.8 118h54.5M78.5 106.5h.1"/>
<path d="M78.5 106.5h9.9M88.4 106.5h.1M96.6 106.5h5M101.6 106.5h.1M101.6 103.2h.1M101.6 103.2v3.3M131.3 118h.1"/>
</g>
<circle cx="101.6" cy="103.1" r=".32" fill="#f0f"/>
<circle cx="101.6" cy="103.1" r=".32" fill="none" stroke="#f0f" stroke-width=".15"/>
<g fill="none" stroke="#800040" stroke-width=".15">
<path d="M83.4 40.4h.1M83.4 40.4v57.8M159.4 47h.1M159.4 40.4v6.6M185.8 47h.1M185.8 40.4v6.6M187.5 40.4h.1M187.5 40.4v21.5h1.6M185.8 70.1h.1M185.8 70.1h3.3M189.1 61.9h.1M197.4 70.1h3.3"/>
<path d="M200.7 70.1h.1M200.7 66.8h.1M200.7 66.8v3.3M200.7 66.8h10.7M211.4 66.8h.1M83.4 98.2h.1M83.4 98.2h5M96.6 98.2h.1M96.6 98.2h5M101.6 98.2h.1M101.6 98.2v5h11.6M113.2 103.2h.1"/>
</g>
<circle cx="200.6" cy="66.8" r=".32" fill="#f0f"/>
<circle cx="200.6" cy="66.8" r=".32" fill="none" stroke="#f0f" stroke-width=".15"/>
<path d="M50.4 66.8h9.9M60.3 66.8h.1M197.4 61.9h.1M197.4 61.9h3.3M200.7 61.9h.1M200.7 61.9v4.9" fill="none" stroke="#800040" stroke-width=".15"/>
<circle cx="50.4" cy="66.8" r=".32" fill="#f0f"/>
<circle cx="50.4" cy="66.8" r=".32" fill="none" stroke="#f0f" stroke-width=".15"/>
<path d="M233.7 36.3v5.8M159.4 47h26.4M185.8 47h.1M185.8 47v23.1M233.7 42.1h.1M60.3 68.5h.1M60.3 76.7h.1M60.3 66.8v1.7M60.3 73.4v3.3M185.8 70.1h.1" fill="none" stroke="#800040" stroke-width=".15"/>
<circle cx="185.8" cy="47" r=".32" fill="#f0f"/>
<circle cx="185.8" cy="47" r=".32" fill="none" stroke="#f0f" stroke-width=".15"/>
<circle cx="45.4" cy="149.4" r=".32" fill="#f0f"/>
<circle cx="45.4" cy="149.4" r=".32" fill="none" stroke="#f0f" stroke-width=".15"/>
<circle cx="45.4" cy="151" r=".32" fill="#f0f"/>
<circle cx="45.4" cy="151" r=".32" fill="none" stroke="#f0f" stroke-width=".15"/>
<circle cx="45.4" cy="152.7" r=".32" fill="#f0f"/>
<circle cx="45.4" cy="152.7" r=".32" fill="none" stroke="#f0f" stroke-width=".15"/>
<circle cx="45.4" cy="154.3" r=".32" fill="#f0f"/>
<circle cx="45.4" cy="154.3" r=".32" fill="none" stroke="#f0f" stroke-width=".15"/>
<circle cx="83.4" cy="22.2" r=".32" fill="#f0f"/>
<circle cx="83.4" cy="22.2" r=".32" fill="none" stroke="#f0f" stroke-width=".15"/>
<circle cx="159.4" cy="22.2" r=".32" fill="#f0f"/>
<circle cx="159.4" cy="22.2" r=".32" fill="none" stroke="#f0f" stroke-width=".15"/>
<circle cx="169.3" cy="73.4" r=".32" fill="#f0f"/>
<circle cx="169.3" cy="73.4" r=".32" fill="none" stroke="#f0f" stroke-width=".15"/>
<circle cx="80.1" cy="22.2" r=".32" fill="#f0f"/>
<circle cx="80.1" cy="22.2" r=".32" fill="none" stroke="#f0f" stroke-width=".15"/>
<circle cx="161" cy="22.2" r=".32" fill="#f0f"/>
<circle cx="161" cy="22.2" r=".32" fill="none" stroke="#f0f" stroke-width=".15"/>
<circle cx="185.8" cy="22.2" r=".32" fill="#f0f"/>
<circle cx="185.8" cy="22.2" r=".32" fill="none" stroke="#f0f" stroke-width=".15"/>
<circle cx="187.4" cy="22.2" r=".32" fill="#f0f"/>
<circle cx="187.4" cy="22.2" r=".32" fill="none" stroke="#f0f" stroke-width=".15"/>
<circle cx="62" cy="156" r=".32" fill="#f0f"/>
<circle cx="62" cy="156" r=".32" fill="none" stroke="#f0f" stroke-width=".15"/>
<circle cx="27.3" cy="66.8" r=".32" fill="#f0f"/>
<circle cx="27.3" cy="66.8" r=".32" fill="none" stroke="#f0f" stroke-width=".15"/>
<circle cx="78.5" cy="22.2" r=".32" fill="#f0f"/>
<circle cx="78.5" cy="22.2" r=".32" fill="none" stroke="#f0f" stroke-width=".15"/>
<circle cx="27.3" cy="68.5" r=".32" fill="#f0f"/>
<circle cx="27.3" cy="68.5" r=".32" fill="none" stroke="#f0f" stroke-width=".15"/>
<circle cx="27.3" cy="70.1" r=".32" fill="#f0f"/>
<circle cx="27.3" cy="70.1" r=".32" fill="none" stroke="#f0f" stroke-width=".15"/>
<circle cx="81.8" cy="22.2" r=".32" fill="#f0f"/>
<circle cx="81.8" cy="22.2" r=".32" fill="none" stroke="#f0f" stroke-width=".15"/>
<circle cx="27.3" cy="71.8" r=".32" fill="#f0f"/>
<circle cx="27.3" cy="71.8" r=".32" fill="none" stroke="#f0f" stroke-width=".15"/>
<circle cx="65.3" cy="156" r=".32" fill="#f0f"/>
<circle cx="65.3" cy="156" r=".32" fill="none" stroke="#f0f" stroke-width=".15"/>
<circle cx="25.6" cy="152.7" r=".32" fill="#f0f"/>
<circle cx="25.6" cy="152.7" r=".32" fill="none" stroke="#f0f" stroke-width=".15"/>
<circle cx="63.6" cy="156" r=".32" fill="#f0f"/>
<circle cx="63.6" cy="156" r=".32" fill="none" stroke="#f0f" stroke-width=".15"/>
<circle cx="101.6" cy="103.1" r=".32" fill="#f0f"/>
<circle cx="101.6" cy="103.1" r=".32" fill="none" stroke="#f0f" stroke-width=".15"/>
<circle cx="200.6" cy="66.8" r=".32" fill="#f0f"/>
<circle cx="200.6" cy="66.8" r=".32" fill="none" stroke="#f0f" stroke-width=".15"/>
<circle cx="50.4" cy="66.8" r=".32" fill="#f0f"/>
<circle cx="50.4" cy="66.8" r=".32" fill="none" stroke="#f0f" stroke-width=".15"/>
<circle cx="185.8" cy="47" r=".32" fill="#f0f"/>
<circle cx="185.8" cy="47" r=".32" fill="none" stroke="#f0f" stroke-width=".15"/>
<g font-size="2.1">
<text x="142.9" y="101.6">Do not provide holes for</text>
<text x="142.9" y="103.7">JP6-9 pins 1 and 5.</text>
<text x="214.7" y="157.1">Interconnect</text>
</g>
<g font-size="1.5" fill="#808080">
<text x="38.9" y="17.9">LAH1</text>
<text x="37.2" y="39.3">NI</text>
<text x="191.6" y="60.8">R83</text>
<text x="192.4" y="64.1">NI</text>
<text x="87.6" y="97.9">R81</text>
<text x="95" y="97.9">NI</text>
</g>
<g font-size="1.5" fill="#f00">
<text x="27.6" y="23.6">SDO</text>
<text x="59" y="21.9">SDITHRU</text>
<text x="59" y="23.6">SCLK</text>
<text x="27.6" y="25.2">/CS</text>
<text x="27.6" y="28.5">DRX</text>
<text x="27.6" y="26.9">PCLK</text>
<text x="59" y="25.2">SDI</text>
<text x="59" y="26.9">FSYNC</text>
<text x="59" y="28.5">DTX</text>
<text x="22" y="34.4">/TGD</text>
<text x="27.6" y="30.2">/INT</text>
<text x="27.6" y="31.8">/RESET</text>
<text x="27.6" y="33.5">/TGD</text>
<text x="59" y="30.2">/RGDT</text>
<text x="59" y="31.8">/RG</text>
<text x="59" y="33.5">/TGDE</text>
<text x="65.6" y="34.4">/TGDE</text>
<text x="65.6" y="32.7">/RG</text>
<text x="133.3" y="54.2">SDO</text>
<text x="245.6" y="59.1">/RGDT</text>
<text x="230.7" y="67.4">SDI</text>
<text x="133.3" y="77.3">SCLK</text>
<text x="179.5" y="74">SDITHRU</text>
<text x="133.3" y="103.7">/CS</text>
<text x="133.3" y="118.6">/INT</text>
<text x="82.1" y="131.8">DRX</text>
<text x="82.1" y="130.1">PCLK</text>
<text x="82.1" y="135.1">FSYNC</text>
<text x="82.1" y="133.4">DTX</text>
<text x="82.1" y="136.7">/RESET</text>
</g>
<g font-size="1.5">
<text x="36.9" y="20.2">1</text>
<text x="36.9" y="21.9">3</text>
<text x="36.9" y="23.5">5</text>
<text x="46.6" y="20.2">2</text>
<text x="46.6" y="21.9">4</text>
<text x="46.6" y="23.5">6</text>
<text x="232" y="22">VDD</text>
<text x="36" y="28.5">11</text>
<text x="36.9" y="25.2">7</text>
<text x="36.9" y="26.8">9</text>
<text x="46.6" y="25.2">8</text>
<text x="46.6" y="26.8">10</text>
<text x="46.6" y="28.5">12</text>
<text x="76.5" y="27.7" transform="rotate(-90 76.5 27.7)">10</text>
<text x="78.1" y="27.7" transform="rotate(-90 78.1 27.7)">8</text>
<text x="79.8" y="27.7" transform="rotate(-90 79.8 27.7)">6</text>
<text x="81.4" y="27.7" transform="rotate(-90 81.4 27.7)">4</text>
<text x="83.1" y="27.7" transform="rotate(-90 83.1 27.7)">2</text>
<text x="159" y="29.4" transform="rotate(-90 159 29.4)">4</text>
<text x="160.7" y="29.4" transform="rotate(-90 160.7 29.4)">2</text>
<text x="185.4" y="29.4" transform="rotate(-90 185.4 29.4)">4</text>
<text x="187.1" y="29.4" transform="rotate(-90 187.1 29.4)">2</text>
<text x="36" y="30.1">13</text>
<text x="36" y="31.8">15</text>
<text x="36" y="33.4">17</text>
<text x="36" y="35.1">19</text>
<text x="46.6" y="30.1">14</text>
<text x="46.6" y="31.8">16</text>
<text x="46.6" y="33.4">18</text>
<text x="46.6" y="35.1">20</text>
<text x="189.9" y="35.2">(Farside)</text>
<text x="76.5" y="37.5" transform="rotate(-90 76.5 37.5)">9</text>
<text x="78.1" y="37.5" transform="rotate(-90 78.1 37.5)">7</text>
<text x="79.8" y="37.5" transform="rotate(-90 79.8 37.5)">5</text>
<text x="81.4" y="37.5" transform="rotate(-90 81.4 37.5)">3</text>
<text x="83.1" y="37.5" transform="rotate(-90 83.1 37.5)">1</text>
<text x="159" y="37.5" transform="rotate(-90 159 37.5)">3</text>
<text x="160.7" y="37.5" transform="rotate(-90 160.7 37.5)">1</text>
<text x="185.4" y="37.5" transform="rotate(-90 185.4 37.5)">3</text>
<text x="187.1" y="37.5" transform="rotate(-90 187.1 37.5)">1</text>
<text x="128" y="45.1">VDD</text>
<text x="167.6" y="58.3">VDD</text>
<text x="225.4" y="58.3">VDD</text>
<text x="31.9" y="64.8">2</text>
<text x="41.7" y="64.8">1</text>
<text x="48.8" y="61.6">VDD</text>
<text x="31.1" y="71.4">10</text>
<text x="31.9" y="66.5">4</text>
<text x="31.9" y="68.1">6</text>
<text x="31.9" y="69.8">8</text>
<text x="41.7" y="66.5">3</text>
<text x="41.7" y="68.1">5</text>
<text x="41.7" y="69.8">7</text>
<text x="41.7" y="71.4">9</text>
<text x="128" y="68.2">VDD</text>
<text x="48" y="76.5">VBLO</text>
<text x="207.3" y="82.9">PCM/GCI MODE</text>
<text x="225.4" y="82.9">SCLK</text>
<text x="240.3" y="82.9">SDI</text>
<text x="207.3" y="87.9">PCM Mode</text>
<text x="225.4" y="87.9">VD</text>
<text x="241.9" y="87.9">X</text>
<text x="33.6" y="95.9">VBLO</text>
<text x="128" y="94.6">VDD</text>
<text x="207.3" y="91.2">GCI Mode, B1</text>
<text x="207.3" y="94.5">GCI Mode, B2</text>
<text x="225.4" y="91.2">GND</text>
<text x="225.4" y="94.5">GND</text>
<text x="241.9" y="94.5">GND</text>
<text x="241.9" y="91.2">VD</text>
<text x="195.7" y="104.4">Sub Frame Selection</text>
<text x="215.5" y="104.4">SDI_Thru</text>
<text x="235.3" y="104.4">SDO</text>
<text x="250.2" y="104.4">CSb</text>
<text x="195.7" y="109.3">Sub Frame 0</text>
<text x="195.7" y="112.6">Sub Frame 1</text>
<text x="218.8" y="109.3">VD</text>
<text x="218.8" y="112.6">VD</text>
<text x="235.3" y="109.3">VD</text>
<text x="235.3" y="112.6">VD</text>
<text x="250.2" y="109.3">VD</text>
<text x="250.2" y="112.6">GND</text>
<text x="195.7" y="119.3">Sub Frame 3</text>
<text x="195.7" y="116">Sub Frame 2</text>
<text x="218.8" y="116">VD</text>
<text x="218.8" y="119.3">VD</text>
<text x="235.3" y="116">GND</text>
<text x="235.3" y="119.3">GND</text>
<text x="250.2" y="116">VD</text>
<text x="250.2" y="119.3">GND</text>
<text x="195.7" y="122.6">Sub Frame 4</text>
<text x="195.7" y="125.9">Sub Frame 5</text>
<text x="218.8" y="122.6">GND</text>
<text x="218.8" y="125.9">GND</text>
<text x="235.3" y="125.9">VD</text>
<text x="235.3" y="122.6">VD</text>
<text x="250.2" y="122.6">VD</text>
<text x="250.2" y="125.9">GND</text>
<text x="195.7" y="129.2">Sub Frame 6</text>
<text x="218.8" y="129.2">GND</text>
<text x="235.3" y="129.2">GND</text>
<text x="250.2" y="129.2">VD</text>
<text x="195.7" y="132.5">Sub Frame 7</text>
<text x="218.8" y="132.5">GND</text>
<text x="235.3" y="132.5">GND</text>
<text x="250.2" y="132.5">GND</text>
<text x="59.9" y="141.6" transform="rotate(-90 59.9 141.6)">1</text>
<text x="61.6" y="141.6" transform="rotate(-90 61.6 141.6)">3</text>
<text x="63.2" y="141.6" transform="rotate(-90 63.2 141.6)">5</text>
<text x="64.9" y="141.6" transform="rotate(-90 64.9 141.6)">7</text>
<text x="66.5" y="141.6" transform="rotate(-90 66.5 141.6)">9</text>
<text x="30.3" y="149">7</text>
<text x="30.3" y="147.4">9</text>
<text x="40" y="149">8</text>
<text x="40" y="147.4">10</text>
<text x="208.9" y="148.3">Core</text>
<text x="30.3" y="154">1</text>
<text x="30.3" y="152.3">3</text>
<text x="30.3" y="150.7">5</text>
<text x="40" y="154">2</text>
<text x="40" y="152.3">4</text>
<text x="40" y="150.7">6</text>
<text x="59.9" y="151.4" transform="rotate(-90 59.9 151.4)">2</text>
<text x="61.6" y="151.4" transform="rotate(-90 61.6 151.4)">4</text>
<text x="63.2" y="151.4" transform="rotate(-90 63.2 151.4)">6</text>
<text x="64.9" y="151.4" transform="rotate(-90 64.9 151.4)">8</text>
<text x="66.5" y="152.2" transform="rotate(-90 66.5 152.2)">10</text>
<text x="224.1" y="151.6">200 W Cesar Chavez</text>
<text x="224.1" y="153.1">Austin, TX 78701</text>
<text x="208.9" y="156">Title</text>
<text x="208.9" y="160.7">Size</text>
<text x="215.5" y="160.7">Document Number</text>
<text x="263.4" y="160.7">Rev</text>
<text x="208.9" y="165.6">Date:</text>
<text x="210.6" y="164">B</text>
<text x="215.5" y="165.6">Wednesday, October 20, 2021</text>
<text x="215.5" y="164">SI3050E1EG01SL1-EVB</text>
<text x="241.9" y="165.6">Sheet</text>
<text x="250.2" y="165.6">2</text>
<text x="255.1" y="165.6">of</text>
<text x="260.1" y="165.6">5</text>
<text x="265" y="164">1.0</text>
</g>
<g font-size="1.5" fill="#000080">
<text x="71.9" y="29.4">JS1</text>
<text x="86.7" y="31.9">CONN SOCKET 5x2</text>
<text x="163.7" y="31.9">JS2</text>
<text x="163.7" y="33.9">CONN SOCKET 2x2/SM</text>
<text x="189.9" y="31.9">JP1</text>
<text x="189.9" y="33.5">HEADER 2x2/SM</text>
<text x="230.4" y="30.2">R76</text>
<text x="230.4" y="34.4">301</text>
<text x="236.3" y="45.1">D3</text>
<text x="236.3" y="47.1">GREEN</text>
<text x="114.8" y="49.2">JP8</text>
<text x="111.5" y="57.5">JS7</text>
<text x="113.2" y="59.1">HEADER 2x3</text>
<text x="33.9" y="62.4">JS4</text>
<text x="170.1" y="65.7">R75</text>
<text x="213.1" y="62.4">JP9</text>
<text x="62.3" y="70.8">C233</text>
<text x="170.1" y="69.8">47K</text>
<text x="191.6" y="69">R82</text>
<text x="209.8" y="70.7">JS10</text>
<text x="30.6" y="75.6">CONN SOCKET 5x2</text>
<text x="62.3" y="72.3">10uF</text>
<text x="114.8" y="72.3">JP6</text>
<text x="192.4" y="72.3">0</text>
<text x="211.4" y="72.3">HEADER 2x3</text>
<text x="111.5" y="80.6">JS8</text>
<text x="113.2" y="82.3">HEADER 2x3</text>
<text x="156.9" y="86.4">JS6</text>
<text x="159.4" y="89">JP5</text>
<text x="159.4" y="91">HEADER 1x3</text>
<text x="114.8" y="98.8">JP7</text>
<text x="38.2" y="104.5">C75</text>
<text x="38.2" y="106.5">0.1uF</text>
<text x="87.6" y="106.2">R80</text>
<text x="95" y="106.2">0</text>
<text x="111.5" y="107">JS9</text>
<text x="113.2" y="108.7">HEADER 2x3</text>
<text x="32.3" y="145">JS3</text>
<text x="69.6" y="144.1">JS5</text>
<text x="69.6" y="146.1">CONN SOCKET 5x2</text>
<text x="29" y="158.2">CONN SOCKET 5x2</text>
</g>
<g font-size="1.5" fill="#004080">
<text x="77.6" y="34.6" transform="rotate(-90 77.6 34.6)">9</text>
<text x="77.6" y="31.4" transform="rotate(-90 77.6 31.4)">10</text>
<text x="79.2" y="34.6" transform="rotate(-90 79.2 34.6)">7</text>
<text x="79.2" y="30.6" transform="rotate(-90 79.2 30.6)">8</text>
<text x="80.9" y="34.6" transform="rotate(-90 80.9 34.6)">5</text>
<text x="80.9" y="30.6" transform="rotate(-90 80.9 30.6)">6</text>
<text x="82.5" y="34.6" transform="rotate(-90 82.5 34.6)">3</text>
<text x="82.5" y="30.6" transform="rotate(-90 82.5 30.6)">4</text>
<text x="84.2" y="34.6" transform="rotate(-90 84.2 34.6)">1</text>
<text x="84.2" y="30.6" transform="rotate(-90 84.2 30.6)">2</text>
<text x="160.1" y="34.6" transform="rotate(-90 160.1 34.6)">3</text>
<text x="160.1" y="32.2" transform="rotate(-90 160.1 32.2)">4</text>
<text x="161.8" y="34.6" transform="rotate(-90 161.8 34.6)">1</text>
<text x="161.8" y="32.2" transform="rotate(-90 161.8 32.2)">2</text>
<text x="186.5" y="34.6" transform="rotate(-90 186.5 34.6)">3</text>
<text x="186.5" y="32.2" transform="rotate(-90 186.5 32.2)">4</text>
<text x="188.2" y="34.6" transform="rotate(-90 188.2 34.6)">1</text>
<text x="188.2" y="32.2" transform="rotate(-90 188.2 32.2)">2</text>
<text x="115.7" y="52.7">1</text>
<text x="118.1" y="52.7">2</text>
<text x="115.7" y="54.3">3</text>
<text x="115.7" y="56">5</text>
<text x="118.1" y="54.3">4</text>
<text x="118.1" y="56">6</text>
<text x="34.8" y="65.9">2</text>
<text x="38.8" y="65.9">1</text>
<text x="213.9" y="65.9">1</text>
<text x="216.3" y="65.9">2</text>
<text x="34.8" y="67.5">4</text>
<text x="34.8" y="69.2">6</text>
<text x="34.8" y="70.8">8</text>
<text x="38.8" y="67.5">3</text>
<text x="38.8" y="69.2">5</text>
<text x="38.8" y="70.8">7</text>
<text x="213.9" y="67.5">3</text>
<text x="213.9" y="69.2">5</text>
<text x="216.3" y="67.5">4</text>
<text x="216.3" y="69.2">6</text>
<text x="34.8" y="72.5">10</text>
<text x="38.8" y="72.5">9</text>
<text x="115.7" y="75.8">1</text>
<text x="115.7" y="77.4">3</text>
<text x="118.1" y="75.8">2</text>
<text x="118.1" y="77.4">4</text>
<text x="115.7" y="79.1">5</text>
<text x="118.1" y="79.1">6</text>
<text x="115.7" y="102.2">1</text>
<text x="115.7" y="105.5">5</text>
<text x="118.1" y="102.2">2</text>
<text x="118.1" y="103.8">4</text>
<text x="118.1" y="105.5">6</text>
<text x="33.1" y="148.4">9</text>
<text x="36.3" y="148.4">10</text>
<text x="61" y="148.5" transform="rotate(-90 61 148.5)">2</text>
<text x="61" y="144.5" transform="rotate(-90 61 144.5)">1</text>
<text x="62.7" y="148.5" transform="rotate(-90 62.7 148.5)">4</text>
<text x="62.7" y="144.5" transform="rotate(-90 62.7 144.5)">3</text>
<text x="64.3" y="148.5" transform="rotate(-90 64.3 148.5)">6</text>
<text x="64.3" y="144.5" transform="rotate(-90 64.3 144.5)">5</text>
<text x="66" y="148.5" transform="rotate(-90 66 148.5)">8</text>
<text x="66" y="144.5" transform="rotate(-90 66 144.5)">7</text>
<text x="67.6" y="148.5" transform="rotate(-90 67.6 148.5)">10</text>
<text x="67.6" y="144.5" transform="rotate(-90 67.6 144.5)">9</text>
<text x="33.1" y="155">1</text>
<text x="33.1" y="153.4">3</text>
<text x="33.1" y="151.7">5</text>
<text x="33.1" y="150.1">7</text>
<text x="37.2" y="155">2</text>
<text x="37.2" y="153.4">4</text>
<text x="37.2" y="151.7">6</text>
<text x="37.2" y="150.1">8</text>
</g>
<g font-size="1.2">
<text x="45.5" y="8.7">5</text>
<text x="95" y="8.7">4</text>
<text x="144.5" y="8.7">3</text>
<text x="194.1" y="8.7">2</text>
<text x="243.6" y="8.7">1</text>
<text x="19.5" y="29.7">D</text>
<text x="268.8" y="29.7">D</text>
<text x="19.5" y="68.9">C</text>
<text x="268.8" y="68.9">C</text>
<text x="19.5" y="108.1">B</text>
<text x="268.8" y="108.1">B</text>
<text x="19.5" y="147.3">A</text>
<text x="268.8" y="147.3">A</text>
<text x="45.5" y="167.2">5</text>
<text x="95" y="167.2">4</text>
<text x="144.5" y="167.2">3</text>
<text x="194.1" y="167.2">2</text>
<text x="243.6" y="167.2">1</text>
</g>
</svg>
